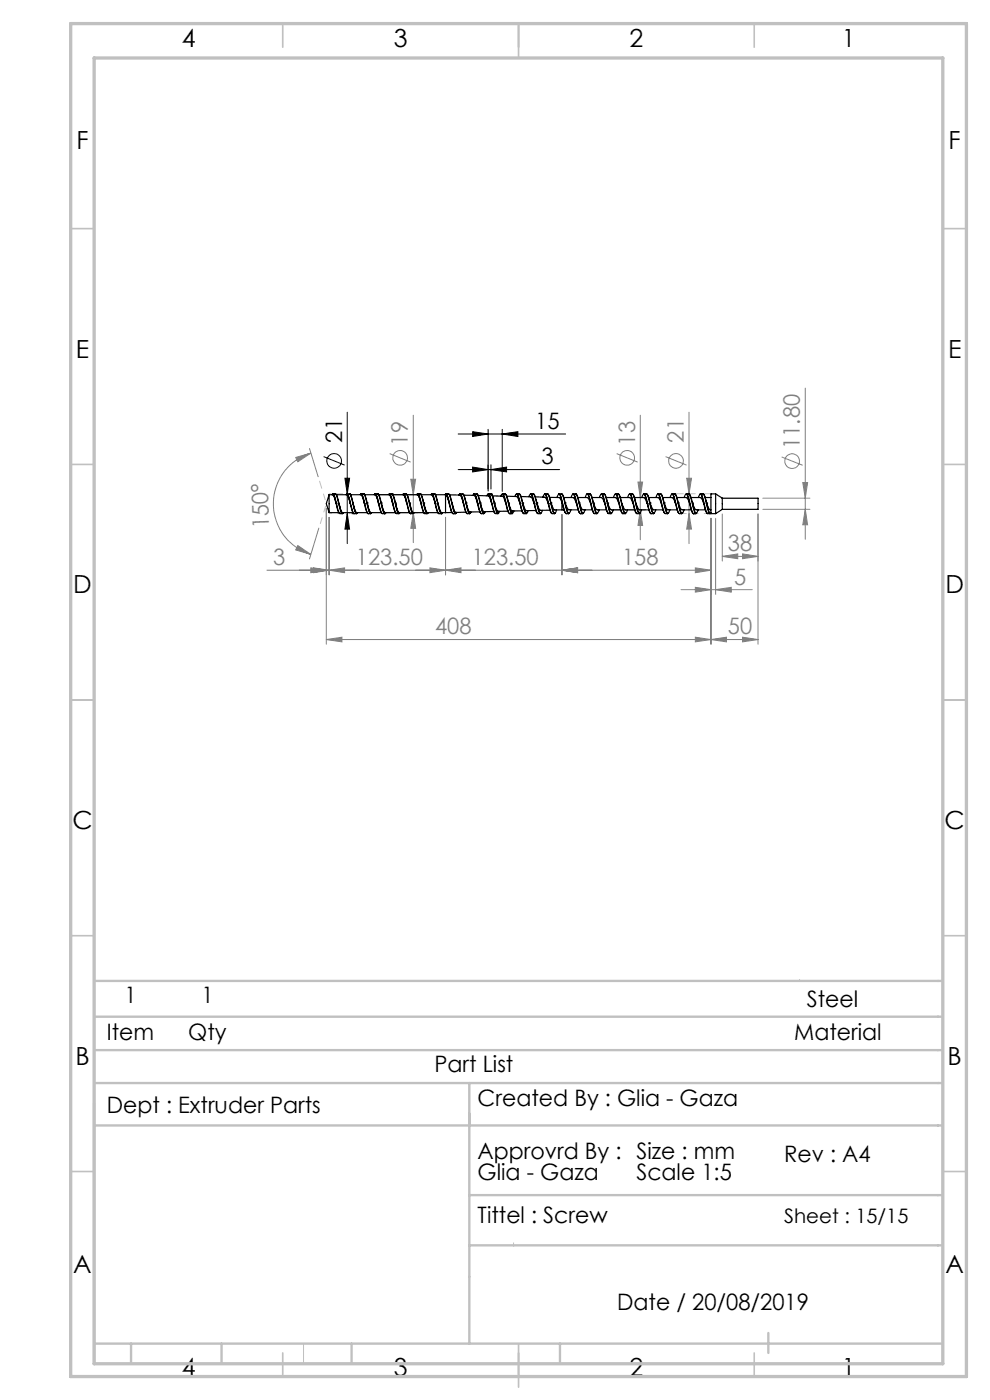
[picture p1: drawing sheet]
<svg xmlns="http://www.w3.org/2000/svg" width="210mm" height="297mm" viewBox="0 0 210 297" stroke-linecap="round" stroke-linejoin="round" font-family="sans-serif">
<g fill="none" stroke="#808080" stroke-width=".21">
<path d="M62.7 97l3.2-.9-2.7 1.9zM65.7 95.1l1.8 6M65.9 96.1a11.2 11.2 0 0 0-7.9 10.8 11.2 11.2 0 0 0 7.9 10.7M82.7 96.2l4.4 1.8M87.7 88.1v27M130.8 96.2l4.5 1.8M135.8 88.1v26.4M141.2 96.9l4.4 1.8M146.2 87.5v27.8M165.8 96.9l4.5 1.8M170.8 82.3v32.1M63.2 115.7l2.7 1.9-3.2-.9z"/>
<path d="M67.6 112l-1.9 6.6M69.2 107.9v28.8M69.8 109.7v12.3M80.5 104.9h8.2M82.1 108.8h6.6M87.1 101.7h1.1l-.5 3.2zM87.7 108.8l.5 3.3h-1.1zM94.5 109.7v12.3M119.2 109.1v12.9M128.6 105.5h8.2M130.1 108.2h6.7M135.3 102.3h1l-.5 3.2z"/>
<path d="M135.8 108.2l.5 3.3h-1zM145.7 101.5h1l-.5 3.3zM146.2 109l.5 3.3h-1zM150.8 110v26.7M151.8 110v16.1M153.2 118l3.3-.5v1zM153.2 109v10M153.2 118h7.6M157.5 117.5l3.3 .5-3.3 .5zM160.8 109v27.7M161.8 105.7h10M161.8 108.1h10"/>
<path d="M170.3 102.4h1l-.5 3.3zM170.8 108.1l.5 3.2h-1zM56.6 121h94.2M65.9 120.5l3.3 .5-3.3 .5zM66.5 120.5l3.3 .5-3.3 .5zM69.2 135.7l3.3-.5v1zM69.2 135.7h91.6M69.8 121l3.3-.5v1zM91.2 120.5l3.3 .5-3.3 .5zM94.5 121l3.3-.5v1zM119.2 121l3.3-.5v1zM144.5 125.1h15.1"/>
<path d="M147.5 124.6l3.3 .5-3.3 .5zM147.5 135.2l3.3 .5-3.3 .5zM147.5 120.5l3.3 .5-3.3 .5zM150.8 135.7l3.3-.5v1zM151.8 125.1l3.3-.5v1zM157.5 135.2l3.3 .5-3.3 .5z"/>
<circle cx="84.9" cy="97.1" r="1.55"/>
<circle cx="133" cy="97.1" r="1.56"/>
<circle cx="143.4" cy="97.8" r="1.55"/>
<circle cx="168" cy="97.8" r="1.55"/>
</g>
<g fill="none" stroke="#000" stroke-width=".21">
<path d="M68.7 96.9l4.4 1.8M73.7 87.5v27.8M97.2 92.1h22.8M97.2 99.6h21.5M100.3 99.1l3.2 .5-3.2 .5zM100.3 91.6l3.2 .5-3.2 .5zM103.5 91.1v13.1M104.1 99.6l3.4-.5v1zM104.1 98.6v5.1M106.5 92.1l3.4-.5v1zM106.5 91.1v13.1M73.2 101.5h1l-.5 3.3z"/>
<path d="M73.7 109l.5 3.3h-1zM74.6 109h.6"/>
<circle cx="70.9" cy="97.8" r="1.56"/>
</g>
<path d="M69.8 104.9l-1.9 6.2" fill="none" stroke="#c0c0c0" stroke-width=".21" stroke-dasharray="15.2 1.3 1.3 1.3" stroke-dashoffset="13.9"/>
<path d="M69.8 108.7l-2-6.6" fill="none" stroke="#c0c0c0" stroke-width=".21" stroke-dasharray="15.2 1.3 1.3 1.3" stroke-dashoffset="13.7"/>
<path d="M150.8 104.7h-7.9" fill="none" stroke="#c0c0c0" stroke-width=".21" stroke-dasharray="15.2 1.3 1.3 1.3" stroke-dashoffset="13.2"/>
<path d="M150.8 108.9h-6.7" fill="none" stroke="#c0c0c0" stroke-width=".21" stroke-dasharray="15.2 1.3 1.3 1.3" stroke-dashoffset="13.8"/>
<path d="M69.8 104.7h4.4" fill="none" stroke="#c0c0c0" stroke-width=".21" stroke-dasharray="15.2 1.3 1.3 1.3" stroke-dashoffset="14.9"/>
<path d="M103.6 104.7h.6M106.6 105.2h-3" fill="none" stroke="#c0c0c0" stroke-width=".21" stroke-dasharray="15.2 1.3 1.3 1.3"/>
<path d="M74.2 108.9h-4.1" fill="none" stroke="#c0c0c0" stroke-width=".21" stroke-dasharray="15.2 1.3 1.3 1.3" stroke-dashoffset="15.1"/>
<path d="M169.6 207.8l.2 .3M99.6 229.8v23.7M108.9 263.7v.7M64.4 285v4.3" fill="none" stroke="#c0c0c0" stroke-width=".21"/>
<g fill="none" stroke="#c0c0c0" stroke-width=".35">
<path d="M60 5v5M110 5v7.3M160 5v5M15 48.5h5M200 48.5h5M15 98.5h5M200 98.5h5M15 148.5h5M200 148.5h5M15 198.5h5M200 198.5h5M15 248.5h5"/>
<path d="M200 248.5h5M60 287v5M110 285v9.3M160 287v5"/>
</g>
<g fill="none" stroke="#c0c0c0" stroke-width=".5">
<path d="M20 215.7h180M20 208.1h180M20 229.8h180M20 234v55.3M20 238.8h180M20 222.8h180M99.6 229.8v55.2M99.6 253.5h100.4M99.6 264.2h100.4M20 285h180M27.8 285v4.3M47 285v4.3"/>
<path d="M74.6 285v4.3M118.8 285v4.3M163 282.8v4.2"/>
</g>
<path d="M15 5h190v287h-190zM20 12.3h180v277h-180z" fill="none" stroke="#c0c0c0" stroke-width=".7"/>
<g fill="#000">
<path d="M100.3 99.1l3.2 .5-3.2 .5zM104.1 99.6l3.4-.5v1z"/>
<path d="M106.5 92.1l3.4-.5v1zM100.3 91.6l3.2 .5-3.2 .5z"/>
<path d="M73.2 101.5h1l-.5 3.3zM73.7 109l.5 3.3h-1z"/>
</g>
<g fill="#808080">
<path d="M145.7 101.5h1l-.5 3.3zM146.2 109l.5 3.3h-1z"/>
<path d="M62.7 97l3.2-.9-2.7 1.9zM63.2 115.7l2.7 1.9-3.2-.9z"/>
<path d="M157.5 135.2l3.3 .5-3.3 .5zM150.8 135.7l3.3-.5v1zM151.8 125.1l3.3-.5v1zM147.5 124.6l3.3 .5-3.3 .5zM147.5 135.2l3.3 .5-3.3 .5zM69.2 135.7l3.3-.5v1z"/>
<path d="M153.2 118l3.3-.5v1zM157.5 117.5l3.3 .5-3.3 .5zM65.9 120.5l3.3 .5-3.3 .5zM69.8 121l3.3-.5v1zM91.2 120.5l3.3 .5-3.3 .5zM119.2 121l3.3-.5v1zM66.5 120.5l3.3 .5-3.3 .5zM94.5 121l3.3-.5v1zM119.2 121l3.3-.5v1zM147.5 120.5l3.3 .5-3.3 .5z"/>
<path d="M135.8 108.2l.5 3.3h-1zM135.3 102.3h1l-.5 3.2z"/>
<path d="M170.3 102.4h1l-.5 3.3zM170.8 108.1l.5 3.2h-1zM87.1 101.7h1.1l-.5 3.2zM87.7 108.8l.5 3.3h-1.1z"/>
</g>
<g fill="none" stroke="#000" stroke-width=".25">
<path d="M69.8 104.9v3.9M69.8 104.9h.8M69.8 108.8h2.1M69.8 104.9l-.6 2 .6 1.9M70.4 104.9l.2-.1 .3 .6 .7 2.6 .4 .8M70.6 105l.3 .4 .4 1.5M70.6 104.8a3.8 3.8 0 0 1 .8 2.2l.3 1.3 .4 .6M71.1 104.8h-.6M71.2 104.8h-.1a6.3 6.3 0 0 1 1 2.9l.3 1.1 .2 .2M71.3 104.8l.2 .6 .6 2.3a1.36 1.36 0 0 0 .6 1.2l.1-.1M71.3 106.9h.1M71.3 104.9h2.3"/>
<path d="M71.9 106.7l.3 1.4 .5 .6M72 108.9h.1M72.1 109h.5M72.7 108.8h2.2M72.7 108.9l-.1 .1M73.4 104.9l.1-.1a1.04 1.04 0 0 1 .6 1.1l.5 2.3 .4 .7M73.6 105l.3 .4 .4 1.5M73.6 104.8h.1M73.6 104.8a3.3 3.3 0 0 1 .8 2.1l.1 .4a2.61 2.61 0 0 0 .6 1.7h.5M73.6 104.8h.5M74.1 104.8h.1M74.1 104.8a10.4 10.4 0 0 1 1.1 3.4l.4 .8"/>
<path d="M74.2 104.8l.4 .8 .5 2a1.25 1.25 0 0 0 .6 1.3M74.4 104.9h2.2M74.9 106.7l.3 1.4 .5 .6M75 108.9h.1M75.7 108.8h2.2M75.7 108.9l-.1 .1M75.8 108.8l-.1 .1M76.4 104.9l.1-.1a.54 .54 0 0 1 .5 .7l.5 2.4 .5 1M76.6 105l.3 .4 .4 1.5M76.6 104.8h.1M76.6 104.8h.5M76.6 104.8l.3 .2 .8 3.2 .4 .8"/>
<path d="M77.1 104.8h.1M77.1 104.8l.3 .2 .5 2.2a2.85 2.85 0 0 0 .7 1.8M77.2 104.8l.3 .5 .6 2.5a1.05 1.05 0 0 0 .6 1.1l.1-.1M77.3 106.9h.1M77.4 104.9h2.2M77.9 106.7h.1M77.9 106.7l.3 1.4 .5 .6M78.1 109h.5M78.1 109h.1M78.7 108.9l-.1 .1M78.7 108.8h2.2M79.4 104.9l.2-.1a7.2 7.2 0 0 1 1 3.3l.4 .8"/>
<path d="M79.6 105l.3 .4 .4 1.5M79.6 104.8h.1M79.6 104.8h-.1M79.6 104.8h.5M79.6 104.8a10.5 10.5 0 0 1 1.2 3.6l.3 .5M80.1 104.8l.4 .6 .7 3 .4 .6M80.1 104.8h.1M80.3 104.8l.3 .9 .4 1.7a1.95 1.95 0 0 0 .7 1.5l.1-.1M80.3 106.9h.1M80.4 104.9h2.1M80.9 106.7h.1M80.9 106.7l.3 1.4 .5 .6"/>
<path d="M81.1 109h.5M81.6 109h.1M81.7 108.9l-.1 .1M81.7 108.8h2.2M82.4 104.9h.3l.1 .3 .9 3.1 .3 .5M82.5 105l.4 .4 .4 1.5M82.6 104.8h.1M82.6 104.8h.5M82.6 104.8a6.4 6.4 0 0 1 1 2.9l.3 1.1 .2 .1M83.1 104.8h.1M83.1 104.8a9.7 9.7 0 0 1 1.1 3.5l.3 .6h.2M83.3 104.8l.4 1.1 .4 1.8a1.36 1.36 0 0 0 .6 1.2l.1-.1"/>
<path d="M83.4 104.9h2.1M83.9 106.7h.1M83.9 106.7l.3 1.4 .5 .6M84.1 109h.5M84.7 108.8h2.2M85.4 104.9l.2-.1 .2 .3 .8 3.1 .4 .7M85.5 105l.4 .4 .4 1.5M85.6 104.8h.5M85.6 104.8h.1M85.7 104.8h-.2M85.7 104.8l.3 .5 .8 3.2 .3 .5M86.1 104.8h.1"/>
<path d="M86.1 104.8a9.5 9.5 0 0 1 1.1 3.4l.4 .8M86.3 104.8l.3 .7 .5 2.1a1.41 1.41 0 0 0 .6 1.3M86.4 104.9h2.1M86.9 106.7h.1M86.9 106.7l.3 1.4 .5 .6M87 108.9h.1M87.1 109h.5M87.1 109h.1M87.7 108.8h2.2M87.7 108.9l-.1 .1M87.8 108.8l-.1 .1M88.4 104.9l.3-.1 .1 .3 1.2 3.8"/>
<path d="M88.5 105l.4 .4 .4 1.5M88.6 104.8l.4 .7 .9 3.2 .2 .3h.5M88.6 104.8h.5M88.6 104.8h.1M88.6 104.8h-.1M89.1 104.8h.1M89.1 104.8l.3 .2 .8 3.4 .4 .6M89.2 104.8l.4 .7 .8 3.1 .2 .3 .2-.1M89.3 106.9h.1M89.4 104.9h2.1M89.9 106.7h.1M89.9 106.7l.5 1.8 .3 .2"/>
<path d="M90.7 108.9l-.1 .1M90.7 108.8h2.2M91.4 104.9l.2-.1 .2 .3 1.2 3.8M91.5 105a2.4 2.4 0 0 1 .8 1.9M91.6 104.8h.5M91.6 104.8h-.1M91.6 104.8a9.8 9.8 0 0 1 1.1 3.6l.4 .5M92.1 104.8h.1M92.1 104.8l.4 .6 .6 2.7 .5 .9M92.3 104.8l.3 .9 .4 1.7a1.77 1.77 0 0 0 .7 1.5l.1-.1M92.3 106.9h.1M92.4 104.9h2.1"/>
<path d="M92.9 106.7l.5 1.8 .3 .2M93 108.9h.1M93.1 109h.5M93.6 109h.1M93.7 108.8h.8M93.7 108.9l-.1 .1M94.4 104.9l.2-.1 .3 .6 .6 2.3 .5 1.2M94.5 104.9v3.9M94.5 105l.3 .3 .5 1.6M94.6 104.8h.5M94.6 104.8h-.1M94.6 104.8h.1"/>
<path d="M94.6 104.8a5.9 5.9 0 0 1 1 2.9l.3 1 .2 .3M95.1 104.8a9 9 0 0 1 1.1 3.5l.2 .6h.3M95.1 104.8h.1M95.2 104.8l.3 .5 .5 2a2.08 2.08 0 0 0 .7 1.6l.2-.2M95.4 105h2.1M95.8 108.7l-1.3 .1M95.9 106.7l.1 .4a2.31 2.31 0 0 0 .7 1.6h2.1M96.1 109h.5M96.1 109h.1M97.3 105l.3-.2 .2 .3 .8 3.1 .4 .7M97.5 105.1a1.66 1.66 0 0 1 .7 1.2l.1 .6M97.5 104.8h.1"/>
<path d="M97.6 104.8a7.2 7.2 0 0 1 1 3.1 .84 .84 0 0 0 1 1.1M97.6 104.8h.5M98.1 104.8h.1M98.1 104.8a8.1 8.1 0 0 1 1 3.1l.2 .8 .3 .3M98.2 104.8l.4 .7 .5 2a1.42 1.42 0 0 0 .6 1.4l.2-.3M98.4 105.1h2.1a1.33 1.33 0 0 1 .6 1.2l.2 .6M98.9 106.7h.1M98.9 106.7l.6 1.8 2.3 .1M99.7 108.9l-.1 .1M100.3 105.1l.2-.3a.8 .8 0 0 1 .5 1l.5 2 .5 1.1M100.5 104.8h.1M101.1 104.8h-.5l.4 .7 .5 2a1.79 1.79 0 0 0 .6 1.5h.5"/>
<path d="M101.1 104.8h.1M101.1 104.8a6.6 6.6 0 0 1 1 3l.3 1 .2 .2M101.2 104.8l.3 .4 .9 3.4 .3 .3 .2-.4M101.3 106.9h.1M101.4 105.1l2.1 .1a1.42 1.42 0 0 1 .7 1.2l.1 .5M101.9 106.7h.1M101.9 106.7l.1 .4a1.85 1.85 0 0 0 .7 1.4h2.1M102 108.9h.1M102.7 108.9l-.1 .1M103.3 105.2l.2-.4a2.86 2.86 0 0 1 .8 1.9l.7 2.1M103.6 104.8h.1M103.7 104.8h.4"/>
<path d="M103.7 104.8l.2 .4 .5 1.9a2.81 2.81 0 0 0 .7 1.8M104.1 104.8a6.4 6.4 0 0 1 1 2.9l.2 .9 .3 .4M104.1 104.8h.1M104.2 104.8h.1M104.2 104.8l.4 .9 .5 2a1.27 1.27 0 0 0 .6 1.2l.3-.4M104.3 106.9h.1M104.5 105.2l2 .1a1.39 1.39 0 0 1 .7 1.1l.1 .5M104.9 106.7h.1M104.9 106.7l.7 1.7h2.1M105.1 109h.5M105.7 108.9l-.1 .1M106.3 105.2l.2-.4 .2 .1 1.2 3.9"/>
<path d="M106.6 104.8h.5M106.6 104.8h.1M106.6 104.8l.5 .8 .4 1.7a2.32 2.32 0 0 0 .6 1.7M107.1 104.8h.1M107.1 104.8a5.5 5.5 0 0 1 1 2.8l.3 1.1 .2 .3M107.2 104.8l.3 .5 .5 2a1.9 1.9 0 0 0 .7 1.6l.3-.5M107.5 105.3l2.2 .1 .6 1.5M107.9 106.7h.1M107.9 106.7l.7 1.7h2.1M108.1 109h.5M108.1 109h.1M108.7 108.9l-.1 .1"/>
<path d="M109.2 105.3l.3-.5 .3 .3 .8 2.8 .4 1M109.6 104.8h.6l.3 .4 .6 2.8 .3 .7 .2 .3-.7-.2-.6-2a2.96 2.96 0 0 0-.7-2zM109.6 104.8h-.1M110.1 104.8h.1M110.2 104.8a5.8 5.8 0 0 1 .9 2.8 1.24 1.24 0 0 0 .6 1.3l.3-.6M110.3 106.9h.1M110.5 105.3l2.1 .1 .3 .4 .4 1.1M110.9 106.7h.1M110.9 106.7l.4 1.1 .3 .5h2.1M111 108.9h.1M111.7 108.9l-.1 .1M112.2 105.4l.3-.6a7.4 7.4 0 0 1 1.1 3.4l.4 .7"/>
<path d="M112.6 104.8h.1M112.6 104.8h.5M112.6 104.8a8.9 8.9 0 0 1 1.1 3.4l.1 .5 .3 .2M113.1 104.8a5.3 5.3 0 0 1 .9 2.8l.3 .9 .3 .5M113.1 104.8h.1M113.2 104.8l.4 .7 .6 2.4a1.03 1.03 0 0 0 .5 1M113.3 106.9h.1M113.6 105.4l2 .1 .7 1.4M113.9 106.7h.1M113.9 106.7l.1 .4a1.45 1.45 0 0 0 .7 1.2l2-.1M114.1 109h.5M114.7 108.9l-.1 .1"/>
<path d="M115.1 108.3l-.4 .6M115.2 105.5a.49 .49 0 0 1 .4-.7l.4 .7 .6 2.6 .4 .8M115.6 104.8h.5M115.6 104.8h-.1M115.6 104.8a6.1 6.1 0 0 1 1 3l.1 .6 .4 .5M116.1 104.8h.2l.2 .6 .5 2.1a2.05 2.05 0 0 0 .6 1.5M116.1 104.8h.1M116.2 104.8l.5 1 .5 2a1.07 1.07 0 0 0 .5 1.1l.4-.7M116.3 106.9h.1M116.6 105.5l2.1 .1 .5 1M116.9 106.7h.1M116.9 106.7l.7 1.5h1.6"/>
<path d="M117.1 109h.5M117.7 108.9l-.1 .1M118.1 105.5l.3-.5 .3-.1 1.2 3.9M118.6 104.8h.1M118.6 104.8a3.6 3.6 0 0 1 .8 2.2l.1 .3a2.32 2.32 0 0 0 .6 1.7h.5M118.6 104.8h.5M119.1 104.8h.1M119.1 104.8a6.4 6.4 0 0 1 1 2.9l.2 .9 .3 .4M119.2 106.6v1.6M119.2 108.2h.4M119.2 106.6l.1 .3M119.2 104.8l.4 .6 .5 2.3a1.16 1.16 0 0 0 .6 1.2"/>
<path d="M119.6 105.5h2M119.9 106.7h.1M119.9 106.7l.6 1.4 2.1 .1M120.1 108.9h.1M120.7 108.9l-.1 .1M121.1 108.2l-.4 .7M121.1 105.5l.2-.4 .3-.3 1.4 4.1M121.6 105.6a1.48 1.48 0 0 1 .7 1.3M121.6 104.8h.5a5.5 5.5 0 0 1 .9 2.9l.4 1 .2 .3M121.6 104.8h.1M121.6 104.8l.5 .7 .6 2.7 .4 .8M122.1 104.8h.1"/>
<path d="M122.2 104.8l.3 .5 .6 2.3a1.17 1.17 0 0 0 .6 1.3l.4-.7M122.6 105.5h2M122.9 106.7h.1M122.9 106.7l.6 1.4 2.1 .1M123 108.9h.1M123.1 109h.5M123.1 109h.1M123.7 108.9l-.1 .1M124.1 105.5l.2-.4 .3-.3a5 5 0 0 1 .8 2.7l.6 1.4M124.6 105.6a1.48 1.48 0 0 1 .7 1.3M124.6 104.8a10 10 0 0 1 1.2 3.6l.3 .6h.5M124.6 104.8h.5"/>
<path d="M124.6 104.8h-.1M125.1 104.8h.1M125.1 104.8a5.3 5.3 0 0 1 .9 2.8l.3 .9 .3 .5M125.2 104.8l.3 .5 .6 2.2a1.76 1.76 0 0 0 .5 1.4l.5-.7M125.3 106.9h.1M125.6 105.5h2M125.9 106.7h.1M125.9 106.7l.6 1.4 2.1 .1M126.7 108.9l-.1 .1M127.1 105.5l.5-.7a4.8 4.8 0 0 1 .8 2.6l.6 1.4M127.6 105.6a1.48 1.48 0 0 1 .7 1.3M127.6 104.8h.5"/>
<path d="M127.6 104.8h-.1M127.6 104.8l.5 .9 .6 2.6 .4 .6M128.1 104.8h.1M128.1 104.8h.2l.2 .6 .5 2.1a2.05 2.05 0 0 0 .6 1.5M128.2 104.8l.5 1 .5 2a1.07 1.07 0 0 0 .5 1.1l.4-.7M128.3 106.9h.1M128.6 105.5h2M128.9 106.7h.1M128.9 106.7l.6 1.4 2.1 .1M129 108.9h.1M129.1 109h.5M129.7 108.9l-.1 .1"/>
<path d="M130.1 105.5l.5-.7 .2 .4 .9 3.1 .3 .6M130.5 104.8h.2M130.6 105.6a1.48 1.48 0 0 1 .7 1.3M131.2 104.8l.4 .6 .4 1.9a1.67 1.67 0 0 0 .7 1.6l.4-.7M131.6 105.5h2M131.9 106.7l.6 1.4 2.1 .1M132.1 109h.5M132.1 109l-.3-.5-.7-2.6a1.18 1.18 0 0 0-.5-1.1h.5a7.4 7.4 0 0 1 1.1 3.3l.4 .9M132.1 109h.1M132.7 108.9l-.1 .1M133.1 105.5l.3-.6 .2-.1 .3 .5 .6 2.6 .5 1M133.5 104.8h.1"/>
<path d="M133.6 105.6a1.48 1.48 0 0 1 .7 1.3M133.6 104.8a5.6 5.6 0 0 1 .9 2.8l.4 1.2 .7 .2M133.6 104.8h.5M134.1 104.8a3.5 3.5 0 0 1 .8 2.1l.4 1.6 .3 .5M134.1 104.8h.1M134.2 104.8l.5 1.1 .4 1.7a1.61 1.61 0 0 0 .6 1.3l.4-.7M134.6 105.5h2M134.9 106.7l.6 1.4 2.1 .1M135.7 108.9l-.1 .1M136.1 105.5l.4-.7a1.34 1.34 0 0 1 .6 1.3l.6 2.3 .3 .5M136.6 105.6a1.48 1.48 0 0 1 .7 1.3M136.6 104.8h.1"/>
<path d="M136.6 104.8h.6M136.6 104.8a11.2 11.2 0 0 1 1.2 3.6l.3 .6M137.1 104.8a4.4 4.4 0 0 1 .8 2.4 2.85 2.85 0 0 0 .7 1.8M137.2 104.8l.3 .5 .6 2.5a1.04 1.04 0 0 0 .6 1.1l.4-.7M137.3 106.9h.1M137.6 105.5h2M137.9 106.7h.1M137.9 106.7l.6 1.4 2.2 .1M138 108.9l.1 .1M138.1 109h.5M138.7 108.9l-.1 .1M139.1 105.5l.2-.5 .2-.2 .2 .1 1.2 3.9"/>
<path d="M139.5 104.8h.1a6.1 6.1 0 0 1 1 2.9l.3 1.1 .2 .1M139.6 105.6a1.48 1.48 0 0 1 .7 1.3M139.6 104.8h.5M140.1 104.8h.1M140.1 104.8l.4 .6 .5 2.1a2.05 2.05 0 0 0 .6 1.5M140.3 104.8l.4 .9 .4 2a1.08 1.08 0 0 0 .6 1.2M140.6 105.5h2M140.9 106.7h.1M140.9 106.7l.6 1.4 2.2 .1M141.1 109h.5M141.7 108.9l-.1 .1M142.1 108.2l-.4 .7"/>
<path d="M142.1 105.5l.5-.7a5.5 5.5 0 0 1 .9 2.9l.4 1.1M142.6 105.6a1.48 1.48 0 0 1 .7 1.3M142.6 104.8h.1M143.1 104.8h-.5l.4 .5 .5 2a2.32 2.32 0 0 0 .6 1.6l.5 .1M143.1 104.8h.1M143.1 104.8a9.7 9.7 0 0 1 1.1 3.5l.4 .7M143.3 104.8l.2 .6 .5 1.9a2.07 2.07 0 0 0 .7 1.6l.4-.7M143.6 105.5h2M143.9 106.7h.1M143.9 106.7l.6 1.4 2.1 .1M144.7 108.9l-.1 .1M145.1 105.5l.2-.4 .4-.3 1.3 4.1"/>
<path d="M145.6 105.6a1.48 1.48 0 0 1 .7 1.3M145.6 104.8h.5l.3 .3 .7 2.8 .5 1.1M145.6 104.8h.1M145.6 104.8l.4 .7 .7 2.7 .4 .8M145.7 104.8h-.1M146.2 104.8h.1M146.2 104.8l.5 1.1 .4 1.7a1.5 1.5 0 0 0 .6 1.3l.4-.7M146.6 105.5h2M146.9 106.7h.1M146.9 106.7l.6 1.4 2.1 .1M147 108.9l.1 .1M147.1 109h.5"/>
<path d="M147.1 109h.1M147.7 108.9l-.1 .1M148.1 105.5l.3-.6 .2-.1 1.4 4.1M148.5 104.8h.1a4 4 0 0 1 .8 2.3l.4 1.5 .3 .3M148.6 105.6a1.48 1.48 0 0 1 .7 1.3M148.6 104.8h.5M149.1 104.8l.3 .2 .5 2.2a2.85 2.85 0 0 0 .7 1.8M149.1 104.8h.1M149.2 104.8l.3 .5 .9 3.3 .2 .3 .2-.1-.2 .2M149.3 106.9h.1M149.6 105.5h1.2M149.9 106.7h.1"/>
<path d="M149.9 106.7l.5 1.2 .4 .3M150 108.9h.1M150.1 109h.5M151.8 104.8v4.2M151.8 104.8h-1v4.2h1M151.8 104.8l1.4 .9M153.2 105.7v2.4M153.2 105.7h7.6v2.4h-7.6M153.2 108.1l-1.4 .9"/>
</g>
<g font-size="5.3">
<text x="38.5" y="9.9">4</text>
<text x="83.5" y="9.9">3</text>
<text x="133.6" y="9.9">2</text>
<text x="178.6" y="9.9">1</text>
<text x="16.2" y="31.6">F</text>
<text x="201.2" y="31.6">F</text>
<text x="16.1" y="75.9">E</text>
<text x="201.1" y="75.9">E</text>
<text x="15.5" y="125.9">D</text>
<text x="200.5" y="125.9">D</text>
<text x="15.4" y="175.9">C</text>
<text x="200.4" y="175.9">C</text>
<text x="16" y="225.9">B</text>
<text x="201" y="225.9">B</text>
<text x="15.5" y="270.1">A</text>
<text x="200.5" y="270.1">A</text>
<text x="38.5" y="291.9">4</text>
<text x="83.5" y="291.9">3</text>
<text x="133.6" y="291.9">2</text>
<text x="178.6" y="291.9">1</text>
</g>
<g font-size="4.8">
<text x="72.5" y="93.9" transform="rotate(-90 72.5 93.9)">21</text>
<text x="113.5" y="91">15</text>
<text x="114.8" y="98.5">3</text>
<text x="26.4" y="212.7">1</text>
<text x="42.7" y="212.7">1</text>
<text x="171.2" y="213.6">Steel</text>
<text x="22.7" y="220.7">Item</text>
<text x="39.9" y="220.7">Qty</text>
<text x="168.5" y="220.7">Material</text>
<text x="92.2" y="227.4">Part List</text>
<text x="22.6" y="236.1">Dept : Extruder Parts</text>
<text x="101.3" y="234.7">Created By : Glia - Gaza</text>
<text x="101.3" y="245.8">Approvrd By : Size : mm</text>
<text x="101.3" y="250.3">Glia - Gaza</text>
<text x="135" y="250.3">Scale 1:5</text>
<text x="166.3" y="246.5">Rev : A4</text>
<text x="101.3" y="259.5">Tittel : Screw</text>
<text x="130.9" y="277.8">Date / 20/08/2019</text>
</g>
<g font-size="4.8" fill="#808080">
<text x="86.5" y="94.5" transform="rotate(-90 86.5 94.5)">19</text>
<text x="134.7" y="94.5" transform="rotate(-90 134.7 94.5)">13</text>
<text x="145.1" y="93.9" transform="rotate(-90 145.1 93.9)">21</text>
<text x="169.7" y="95.2" transform="rotate(-90 169.7 95.2)">11.80</text>
<text x="57.1" y="112.1" transform="rotate(-92 57.1 112.1)">150°</text>
<text x="58" y="119.9">3</text>
<text x="75.5" y="119.9">123.50</text>
<text x="100.1" y="119.9">123.50</text>
<text x="132" y="119.9">158</text>
<text x="154.4" y="116.9">38</text>
<text x="155.7" y="124">5</text>
<text x="92.3" y="134.6">408</text>
<text x="154.4" y="134.6">50</text>
</g>
<text font-size="4.2" x="166.3" y="259.5">Sheet : 15/15</text>
</svg>
